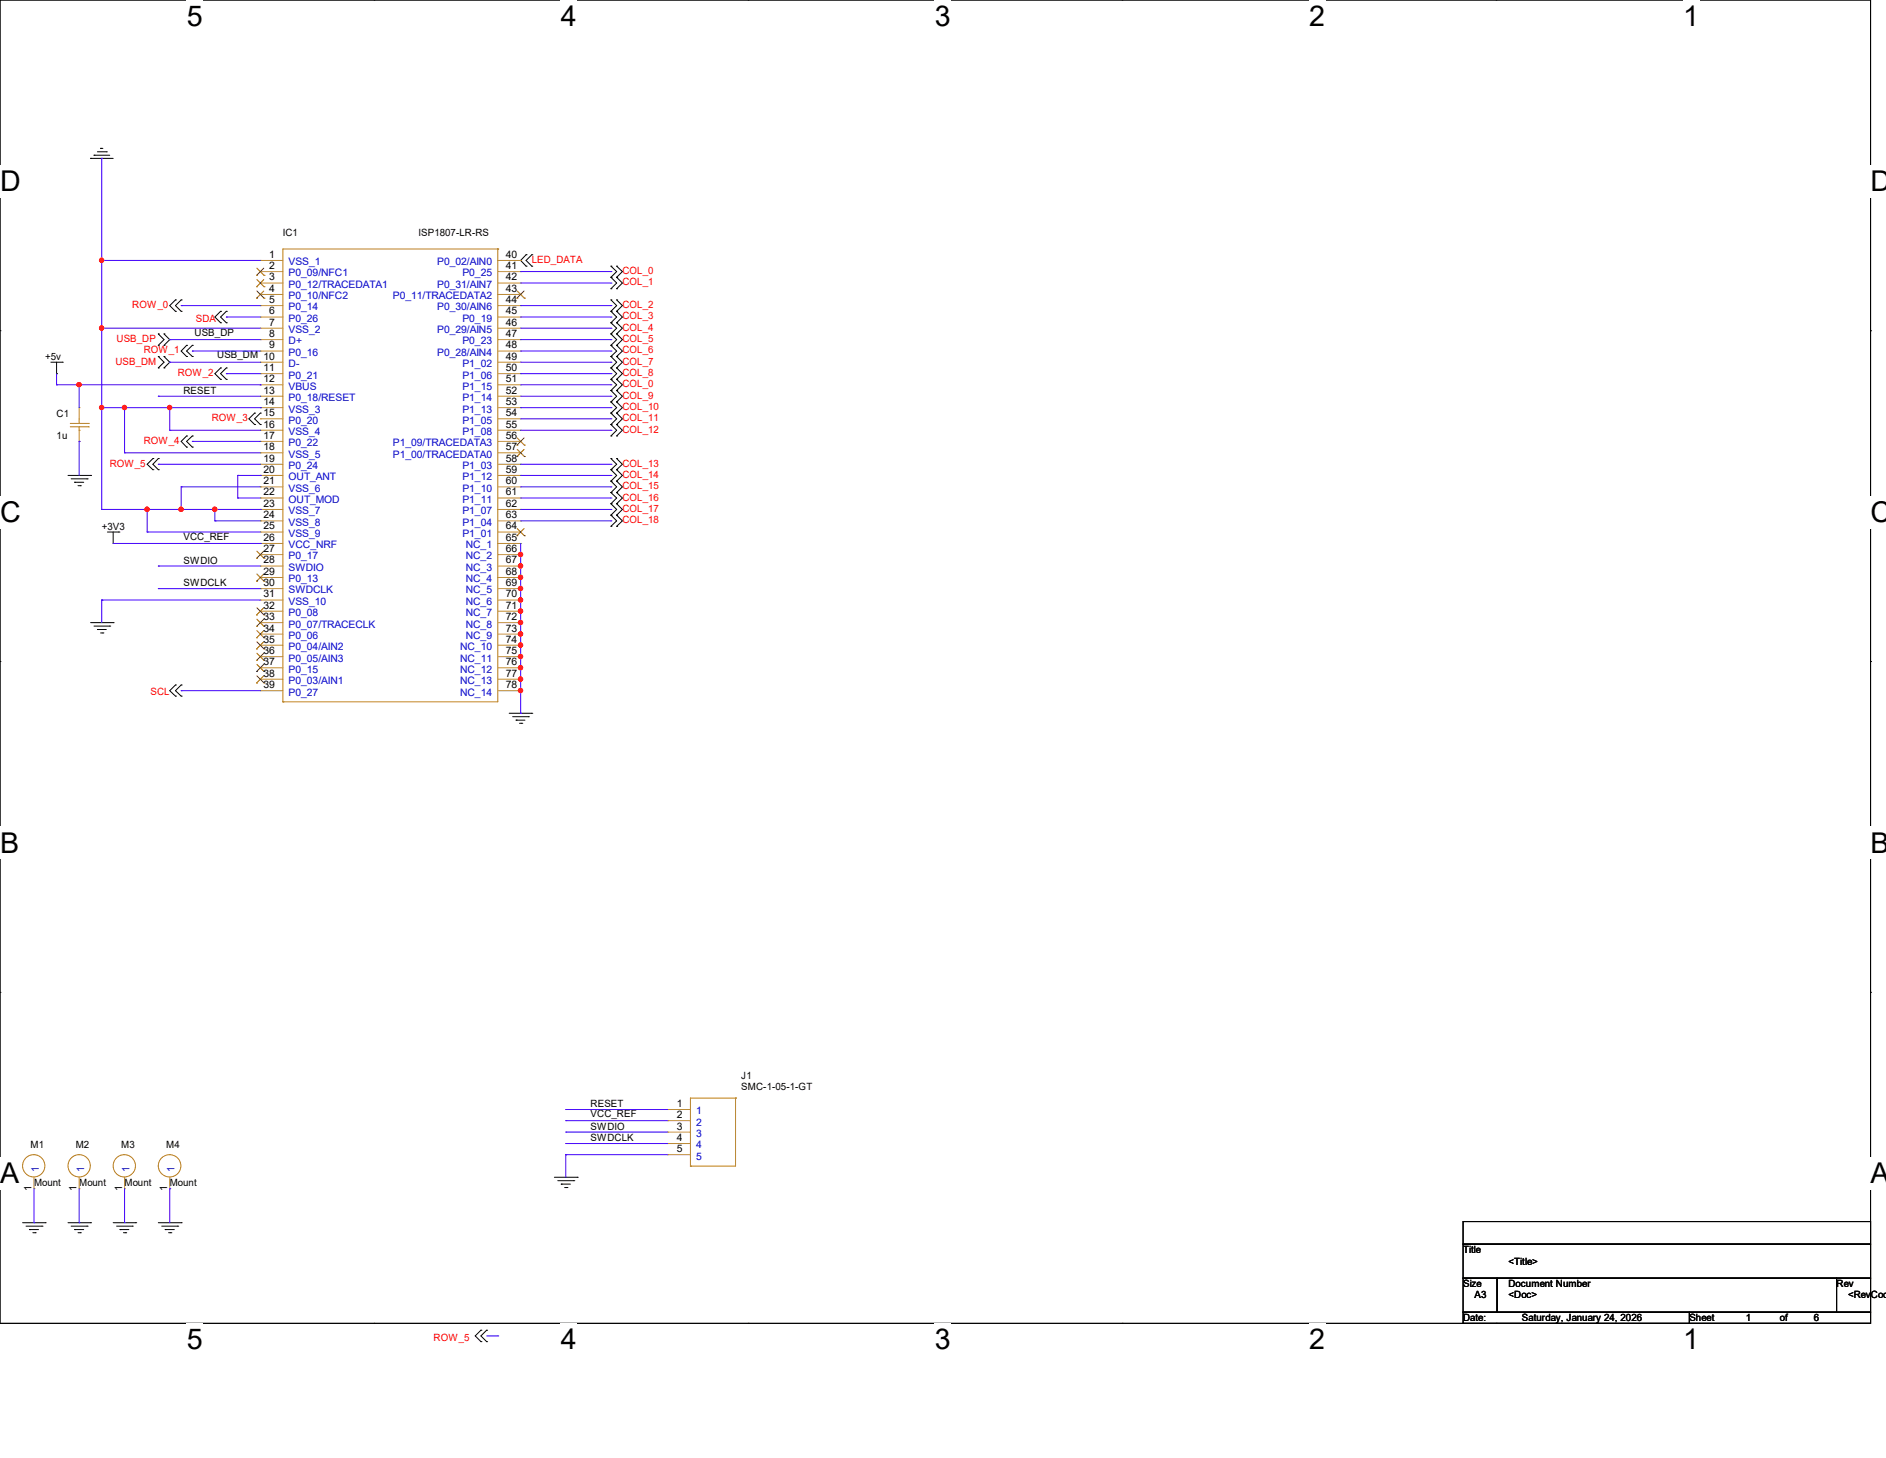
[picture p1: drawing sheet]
<svg xmlns="http://www.w3.org/2000/svg" width="279mm" height="216mm" viewBox="0 0 279 216" stroke-linecap="round" stroke-linejoin="round" font-family="sans-serif">
<path d="M0 0h277.1v196h-277.1z" fill="none" stroke="#000" stroke-width=".15"/>
<g fill="#fff">
<path d="M27.7 0h2.4v4.7h-2.4z"/>
<path d="M27.7 196h2.4v4.7h-2.4z"/>
</g>
<path d="M55.4 0h.1M55.4 196h.1" fill="none" stroke="#000" stroke-width=".15"/>
<g fill="#fff">
<path d="M83.1 0h2.4v4.7h-2.4z"/>
<path d="M83.1 196h2.4v4.7h-2.4z"/>
</g>
<path d="M110.8 0h.1M110.8 196h.1" fill="none" stroke="#000" stroke-width=".15"/>
<g fill="#fff">
<path d="M138.5 0h2.4v4.7h-2.4z"/>
<path d="M138.5 196h2.4v4.7h-2.4z"/>
</g>
<path d="M166.2 0h.1M166.2 196h.1" fill="none" stroke="#000" stroke-width=".15"/>
<g fill="#fff">
<path d="M193.9 0h2.4v4.7h-2.4z"/>
<path d="M193.9 196h2.4v4.7h-2.4z"/>
</g>
<path d="M221.7 0h.1M221.7 196h.1" fill="none" stroke="#000" stroke-width=".15"/>
<g fill="#fff">
<path d="M249.3 0h2.4v4.7h-2.4z"/>
<path d="M249.3 196h2.4v4.7h-2.4z"/>
<path d="M0 24.5h3v4.7h-3z"/>
<path d="M277.1 24.5h2.3v4.7h-2.3z"/>
<path d="M0 73.4h3v4.8h-3z"/>
<path d="M277.1 73.4h2.3v4.8h-2.3z"/>
</g>
<path d="M0 49h.1M277.1 49h.1" fill="none" stroke="#000" stroke-width=".15"/>
<g fill="#fff">
<path d="M0 122.4h2.8v4.8h-2.8z"/>
<path d="M277.1 122.4h2.3v4.8h-2.3z"/>
</g>
<path d="M0 98h.1M277.1 98h.1" fill="none" stroke="#000" stroke-width=".15"/>
<g fill="#fff">
<path d="M0 171.4h2.8v4.7h-2.8z"/>
<path d="M277 171.4h2.4v4.7h-2.4z"/>
</g>
<g fill="none" stroke="#000" stroke-width=".15">
<path d="M13.4 23.5h.1M13.4 23.5h3.4M13.9 23h.1M13.9 23h2.4M14.4 22.5h1.3M14.9 22h.1M14.9 22h.3M15.7 22.5h.1M77.9 37.7h.1M77.9 39.4h.1M77.9 37.7l-.8 .9 .8 .8M78.8 39.4h.1"/>
<path d="M78.8 37.7h.1M78.8 37.7l-.9 .9 .9 .8M90.5 39.4h.1M90.5 39.4l.9 .8-.9 .9M91.4 39.4h.1M91.4 39.4l.8 .8-.8 .9M7.5 53.6h1.7M8.4 55.3h.1M8.4 53.6v1.7M9.2 53.6h.1M23.5 49.4h.1M23.5 51.1h.1"/>
<path d="M23.5 52.8h.1M23.5 54.5h.1M23.5 49.4l.8 .9-.8 .8M23.5 52.8l.8 .8-.8 .9M24.3 51.1h.1M24.3 49.4h.1M24.3 54.5h.1M24.3 52.8h.1M24.3 52.8l.8 .8-.8 .9M24.3 49.4l.8 .9-.8 .8M26 44.4h.1M26 46.1h.1"/>
<path d="M26 44.4l-.9 .9 .9 .8M26.8 44.4h.1M26.8 46.1h.1M26.8 44.4l-.8 .9 .8 .8M27.6 51.1h.1M27.6 52.8h.1M27.6 51.1l-.8 .9 .8 .8M28.5 51.1h.1M28.5 52.8h.1M28.5 51.1l-.9 .9 .9 .8M32.7 46.1h.1M32.7 47.8h.1"/>
<path d="M32.7 54.5h.1M32.7 56.2h.1M32.7 46.1l-.9 .8 .9 .9M32.7 54.5l-.9 .8 .9 .9M33.5 46.1h.1M33.5 47.8h.1M33.5 54.5h.1M33.5 56.2h.1M33.5 46.1l-.8 .8 .8 .9M33.5 54.5l-.8 .8 .8 .9M90.5 41.1h.1M90.5 42.8h.1"/>
<path d="M90.5 46.1h.1M90.5 44.4h.1M90.5 47.8h.1M90.5 49.4h.1M90.5 51.1h.1M90.5 52.8h.1M90.5 54.5h.1M90.5 56.2h.1M90.5 57.8h.1M90.5 59.5h.1M90.5 41.1l.9 .8-.9 .9M90.5 44.4l.9 .9-.9 .8"/>
<path d="M90.5 46.1l.9 .8-.9 .9M90.5 47.8l.9 .8-.9 .8M90.5 49.4l.9 .9-.9 .8M90.5 51.1l.9 .9-.9 .8M90.5 52.8l.9 .8-.9 .9M90.5 54.5l.9 .8-.9 .9M90.5 56.2l.9 .8-.9 .8M90.5 57.8l.9 .9-.9 .8M90.5 59.5l.9 .9-.9 .8M91.4 41.1h.1M91.4 42.8h.1M91.4 46.1h.1"/>
<path d="M91.4 44.4h.1M91.4 47.8h.1M91.4 49.4h.1M91.4 51.1h.1M91.4 52.8h.1M91.4 54.5h.1M91.4 56.2h.1M91.4 57.8h.1M91.4 59.5h.1M91.4 41.1l.8 .8-.8 .9M91.4 44.4l.8 .9-.8 .8M91.4 46.1l.8 .8-.8 .9"/>
<path d="M91.4 47.8l.8 .8-.8 .8M91.4 49.4l.8 .9-.8 .8M91.4 51.1l.8 .9-.8 .8M91.4 52.8l.8 .8-.8 .9M91.4 54.5l.8 .8-.8 .9M91.4 56.2l.8 .8-.8 .8M91.4 57.8l.8 .9-.8 .8M91.4 59.5l.8 .9-.8 .8M10.1 70.4h3.3M10.5 70.9h2.4M11 71.4h.1M11 71.4h1.4"/>
<path d="M11.6 71.9h.3M11.9 71.9h.1M12.9 70.9h.1M13.4 70.4h.1M15.9 78.8h1.7M16.8 78.8v1.7M17.6 78.8h.1M22.6 67.9h.1M22.6 69.6h.1M22.6 67.9l-.8 .8 .8 .9M23.5 67.9h.1M23.5 69.6h.1"/>
<path d="M23.5 67.9l-.9 .8 .9 .9M27.6 64.6h.1M27.6 66.2h.1M27.6 64.6l-.8 .8 .8 .8M28.5 64.6h.1M28.5 66.2h.1M28.5 64.6l-.9 .8 .9 .8M37.7 61.2h.1M37.7 62.9h.1M37.7 61.2l-.8 .8 .8 .9M38.6 61.2h.1M38.6 62.9h.1"/>
<path d="M38.6 61.2l-.9 .8 .9 .9M90.5 61.2h.1M90.5 62.9h.1M90.5 64.6h.1M90.5 69.6h.1M90.5 67.9h.1M90.5 71.2h.1M90.5 72.9h.1M90.5 74.6h.1M90.5 76.3h.1M90.5 77.9h.1M90.5 61.2l.9 .8-.9 .9"/>
<path d="M90.5 62.9l.9 .8-.9 .9M90.5 67.9l.9 .8-.9 .9M90.5 69.6l.9 .8-.9 .8M90.5 71.2l.9 .9-.9 .8M90.5 72.9l.9 .8-.9 .9M90.5 74.6l.9 .8-.9 .9M90.5 76.3l.9 .8-.9 .8M91.4 61.2h.1M91.4 62.9h.1M91.4 64.6h.1M91.4 69.6h.1M91.4 67.9h.1"/>
<path d="M91.4 71.2h.1M91.4 72.9h.1M91.4 74.6h.1M91.4 76.3h.1M91.4 77.9h.1M91.4 61.2l.8 .8-.8 .9M91.4 62.9l.8 .8-.8 .9M91.4 67.9l.8 .8-.8 .9M91.4 69.6l.8 .8-.8 .8M91.4 71.2l.8 .9-.8 .8M91.4 72.9l.8 .8-.8 .9M91.4 74.6l.8 .8-.8 .9"/>
<path d="M91.4 76.3l.8 .8-.8 .8M13.4 92.2h3.4M13.9 92.7h2.4M14.4 93.2h.1M14.4 93.2h1.3M14.9 93.7h.3M15.2 93.7h.1M16.3 92.7h.1M16.8 92.2h.1M16.8 80.5h.1M26 101.4h.1M26 103.1h.1"/>
<path d="M26 101.4l-.9 .9 .9 .8M26.8 101.4h.1M26.8 103.1h.1M26.8 101.4l-.8 .9 .8 .8M75.4 105.6h3.4M75.9 106.1h2.4M76.5 106.6h.1M76.5 106.6h1.3M77 107.1h.3M77.3 107.1h.1M78.3 106.1h.1M78.8 105.6h.1"/>
<path d="M0 146.9h.1M277.1 146.9h.1M82.1 174.3h3.4M82.6 174.8h2.4M83.1 175.3h.1M83.1 175.3h1.4M83.7 175.9h.3M84 175.9h.1M85 174.8h.1M85.5 174.3h.1M3.3 181.1h3.4M3.9 181.6h2.3"/>
<path d="M4.4 182.1h.1M4.4 182.1h1.3M4.9 182.5h.3M5.2 182.5h.1M6.2 181.6h.1M6.7 181.1h.1M10.1 181.1h3.3M10.5 181.6h2.4M11 182.1h.1M11 182.1h1.4M11.6 182.5h.3M11.9 182.5h.1"/>
<path d="M12.9 181.6h.1M13.4 181.1h.1M16.8 181.1h3.3M17.3 181.6h2.3M17.8 182.1h.1M17.8 182.1h1.3M18.3 182.5h.3M18.6 182.5h.1M19.6 181.6h.1M20.1 181.1h.1M23.5 181.1h3.3M24 181.6h2.3"/>
<path d="M24.5 182.1h.1M24.5 182.1h1.3M25 182.5h.3M25.3 182.5h.1M26.3 181.6h.1M26.8 181.1h.1M71.2 197h.1M71.2 198.7h.1M71.2 197l-.8 .8 .8 .9M72.1 197h.1M72.1 198.7h.1M72.1 197l-.9 .8 .9 .9"/>
<path d="M216.7 180.9h60.4v3.3h-60.4zM216.7 184.2h60.4v5.1h-60.4zM216.7 189.3h5.1v5h-5.1zM216.7 194.3h33.6v1.7h-33.6zM221.8 189.3h50.3v5h-50.3zM250.3 194.3h26.8v1.7h-26.8zM272.1 189.3h5v5h-5z"/>
</g>
<g fill="none" stroke="#cc8006" stroke-width=".15">
<path d="M73.7 36.9h.1M73.7 36.9h-31.8v67M73.7 36.9v67h-31.8M10.4 62.7h2.7M10.4 63.2h2.7M11.7 63.7h.1M11.7 62.7h.1M11.7 62v.7M11.7 63.2v.5M13.1 62.7h.1M13.1 63.2h.1M41.9 103.9h.1"/>
<path d="M102.3 172.7h.1M109 162.6h.1M109 162.6h-6.7v10.1M109 162.6v10.1h-6.7"/>
<circle cx="5" cy="172.6" r="1.65"/>
<circle cx="11.7" cy="172.6" r="1.65"/>
<circle cx="18.4" cy="172.6" r="1.65"/>
<circle cx="25.1" cy="172.6" r="1.66"/>
</g>
<g fill="none" stroke="#a84" stroke-width=".15">
<path d="M38.6 38.6h.1M38.6 38.6h3.3M73.7 38.6h3.4M77.1 38.6h.1M38.6 40.2h.1M38.6 41.9h.1M38.6 43.6h.1M38.6 45.3h.1M38.6 46.9h.1M38.6 48.6h.1M38.6 50.3h.1M38.6 52h.1"/>
<path d="M38.6 53.6h.1M38.6 55.3h.1M38.6 57h.1M38.6 58.7h.1M38.6 40.2h3.3M38.6 41.9h3.3M38.6 43.6h3.3M38.6 45.3h3.3M38.6 46.9h3.3M38.6 48.6h3.3M38.6 50.3h3.3M38.6 52h3.3"/>
<path d="M38.6 53.6h3.3M38.6 55.3h3.3M38.6 57h3.3M38.6 58.7h3.3M73.7 40.2h3.4M73.7 41.9h3.4M73.7 43.6h3.4M73.7 45.3h3.4M73.7 46.9h3.4M73.7 48.6h3.4M73.7 50.3h3.4M73.7 52h3.4"/>
<path d="M73.7 53.6h3.4M73.7 55.3h3.4M73.7 57h3.4M73.7 58.7h3.4M77.1 40.2h.1M77.1 41.9h.1M77.1 43.6h.1M77.1 45.3h.1M77.1 46.9h.1M77.1 48.6h.1M77.1 50.3h.1M77.1 52h.1"/>
<path d="M77.1 53.6h.1M77.1 55.3h.1M77.1 57h.1M77.1 58.7h.1M11.7 60.4h.1M11.7 65.4h.1M11.7 60.4v1.6M11.7 63.7v1.7M38.6 60.4h.1M38.6 62h.1M38.6 63.7h.1M38.6 65.4h.1"/>
<path d="M38.6 67.1h.1M38.6 68.7h.1M38.6 70.4h.1M38.6 72.1h.1M38.6 73.7h.1M38.6 75.4h.1M38.6 77.1h.1M38.6 78.8h.1M38.6 60.4h3.3M38.6 62h3.3M38.6 63.7h3.3M38.6 65.4h3.3"/>
<path d="M38.6 67.1h3.3M38.6 68.7h3.3M38.6 70.4h3.3M38.6 72.1h3.3M38.6 73.7h3.3M38.6 75.4h3.3M38.6 77.1h3.3M38.6 78.8h3.3M73.7 60.4h3.4M73.7 62h3.4M73.7 63.7h3.4M73.7 65.4h3.4"/>
<path d="M73.7 67.1h3.4M73.7 68.7h3.4M73.7 70.4h3.4M73.7 72.1h3.4M73.7 73.7h3.4M73.7 75.4h3.4M73.7 77.1h3.4M73.7 78.8h3.4M77.1 60.4h.1M77.1 62h.1M77.1 63.7h.1M77.1 65.4h.1"/>
<path d="M77.1 67.1h.1M77.1 68.7h.1M77.1 70.4h.1M77.1 72.1h.1M77.1 73.7h.1M77.1 75.4h.1M77.1 77.1h.1M77.1 78.8h.1M38.6 80.5h.1M38.6 82.1h.1M38.6 83.8h.1M38.6 85.5h.1"/>
<path d="M38.6 87.2h.1M38.6 88.9h.1M38.6 90.5h.1M38.6 92.2h.1M38.6 93.9h.1M38.6 95.5h.1M38.6 97.2h.1M38.6 98.9h.1M38.6 80.5h3.3M38.6 82.1h3.3M38.6 83.8h3.3M38.6 85.5h3.3"/>
<path d="M38.6 87.2h3.3M38.6 88.9h3.3M38.6 90.5h3.3M38.6 92.2h3.3M38.6 93.9h3.3M38.6 95.5h3.3M38.6 97.2h3.3M38.6 98.9h3.3M73.7 80.5h3.4M73.7 82.1h3.4M73.7 83.8h3.4M73.7 85.5h3.4"/>
<path d="M73.7 87.2h3.4M73.7 88.9h3.4M73.7 90.5h3.4M73.7 92.2h3.4M73.7 93.9h3.4M73.7 95.5h3.4M73.7 97.2h3.4M73.7 98.9h3.4M77.1 80.5h.1M77.1 82.1h.1M77.1 83.8h.1M77.1 85.5h.1"/>
<path d="M77.1 87.2h.1M77.1 88.9h.1M77.1 90.5h.1M77.1 92.2h.1M77.1 93.9h.1M77.1 95.5h.1M77.1 97.2h.1M77.1 98.9h.1M38.6 100.6h.1M38.6 102.3h.1M38.6 100.6h3.3M38.6 102.3h3.3"/>
<path d="M73.7 100.6h3.4M73.7 102.3h3.4M77.1 100.6h.1M77.1 102.3h.1M5 176h.1M5 174.3v1.7M11.7 176h.1M11.7 174.3v1.7M18.5 176h.1M18.5 174.3v1.7M25.1 176h.1M25.1 174.3v1.7"/>
<path d="M98.9 164.3h.1M98.9 165.9h.1M98.9 167.6h.1M98.9 169.3h.1M98.9 171h.1M98.9 164.3h3.4M98.9 165.9h3.4M98.9 167.6h3.4M98.9 169.3h3.4M98.9 171h3.4"/>
</g>
<g fill="none" stroke="#804000" stroke-width=".15">
<path d="M38.1 39.7l1 1.1M39.1 39.7l-1.1 1.1M38 40.8h.1M38 42.5h.1M38 44.2h.1M38.1 41.4l1 1.1M38.1 43.1l1 1.1M39.1 41.4l-1.1 1.1M39.1 43.1l-1.1 1.1M39.1 40.8h.1M39.1 42.5h.1M39.1 44.2h.1"/>
<path d="M76.6 44.2h.1M76.6 43.1l1.1 1.1M77.6 43.1l-1 1.1M77.7 44.2h.1M76.6 65.9h.1M76.6 67.6h.1M76.6 79.3h.1M76.6 64.9l1.1 1M76.6 66.5l1.1 1.1M76.6 78.3l1.1 1M77.6 64.9l-1 1M77.6 66.5l-1 1.1"/>
<path d="M77.6 78.3l-1 1M77.7 65.9h.1M77.7 67.6h.1M77.7 79.3h.1M38 82.7h.1M38 86.1h.1M38 91.1h.1M38 92.8h.1M38 94.4h.1M38 96.1h.1M38 97.8h.1M38 99.4h.1"/>
<path d="M38.1 81.6l1 1.1M38.1 85l1 1.1M38.1 90l1 1.1M38.1 91.7l1 1.1M38.1 93.4l1 1M38.1 95l1 1.1M38.1 96.7l1 1.1M38.1 98.4l1 1M39.1 81.6l-1.1 1.1M39.1 85l-1.1 1.1M39.1 90l-1.1 1.1M39.1 91.7l-1.1 1.1"/>
<path d="M39.1 93.4l-1.1 1M39.1 95l-1.1 1.1M39.1 96.7l-1.1 1.1M39.1 98.4l-1.1 1M39.1 82.7h.1M39.1 86.1h.1M39.1 91.1h.1M39.1 92.8h.1M39.1 94.4h.1M39.1 96.1h.1M39.1 97.8h.1M39.1 99.4h.1"/>
<path d="M38 101.1h.1M38.1 100.1l1 1M39.1 100.1l-1.1 1M39.1 101.1h.1"/>
</g>
<g fill="none" stroke="#4200ff" stroke-width=".15">
<path d="M15.1 23.5h.1M15.1 38.6h.1M15.1 23.5v51.9M15.1 38.6h23.5M8.4 57h.1M8.4 57h30.2M8.4 55.3v1.7M11.7 57h.1M11.7 57v3.4M15.1 48.6h.1M15.1 48.6h23.5M23.5 58.7h.1"/>
<path d="M23.5 58.7h15.1M25.1 53.6h.1M25.1 50.3h.1M25.1 53.6h13.5M25.1 50.3h13.5M26.8 45.3h.1M26.8 45.3h11.8M28.5 52h.1M28.5 52h10.1M33.5 46.9h.1M33.5 55.3h.1M33.5 46.9h5.1"/>
<path d="M33.5 55.3h5.1M38.6 57h.1M77.1 48.6h13.4M77.1 53.6h13.4M77.1 50.3h13.4M77.1 58.7h13.4M77.1 57h13.4M77.1 46.9h13.4M77.1 45.3h13.4M77.1 52h13.4M77.1 55.3h13.4M77.1 40.2h13.4"/>
<path d="M77.1 41.9h13.4M90.5 40.2h.1M90.5 41.9h.1M90.5 45.3h.1M90.5 46.9h.1M90.5 48.6h.1M90.5 50.3h.1M90.5 52h.1M90.5 53.6h.1M90.5 55.3h.1M90.5 57h.1M90.5 58.7h.1"/>
<path d="M11.7 65.4h.1M11.7 65.4v5M15.1 60.4h.1M15.1 75.4h.1M15.1 60.4h23.5M15.1 75.4h23.5M18.5 60.4h.1M18.5 67.1h.1M18.5 67.1h20.1M18.5 60.4v6.7M21.8 75.4h.1M21.8 78.8h.1"/>
<path d="M21.8 78.8h16.8M21.8 75.4v3.4M23.5 68.7h.1M23.5 68.7h15.1M25.1 63.7h.1M25.1 60.4h.1M25.1 63.7h13.5M25.1 60.4v3.3M26.8 72.1h.1M26.8 75.4h.1M26.8 72.1h11.8M26.8 72.1v3.3"/>
<path d="M28.5 65.4h.1M28.5 65.4h10.1M31.8 77.1h.1M31.8 75.4h.1M31.8 77.1h6.8M31.8 75.4v1.7M35.2 73.7h.1M35.2 70.4h.1M35.2 73.7h3.4M35.2 70.4v3.3M35.2 70.4h3.4M38.6 60.4h.1"/>
<path d="M38.6 75.4h.1M38.6 70.4h.1M77.1 60.4h13.4M77.1 75.4h13.4M77.1 63.7h13.4M77.1 77.1h13.4M77.1 72.1h13.4M77.1 73.7h13.4M77.1 70.4h13.4M77.1 68.7h13.4M77.1 62h13.4M90.5 60.4h.1"/>
<path d="M90.5 62h.1M90.5 63.7h.1M90.5 68.7h.1M90.5 70.4h.1M90.5 72.1h.1M90.5 73.7h.1M90.5 75.4h.1M90.5 77.1h.1M15.1 88.9h.1M15.1 88.9v3.3M15.1 88.9h23.5M16.8 80.5h21.8"/>
<path d="M23.5 87.2h.1M23.5 83.8h.1M23.5 87.2h15.1M23.5 83.8h15.1M38.6 80.5h.1M77.1 82.1h.1M77.1 83.8h.1M77.1 85.5h.1M77.1 87.2h.1M77.1 88.9h.1M77.1 90.5h.1M77.1 92.2h.1"/>
<path d="M77.1 93.9h.1M77.1 95.5h.1M77.1 97.2h.1M77.1 98.9h.1M77.1 80.5v25.1M26.8 102.3h.1M26.8 102.3h11.8M77.1 100.6h.1M77.1 102.3h.1M77.1 105.6h.1M5 176v5.1M11.7 176v5.1"/>
<path d="M18.5 176v5.1M25.1 176h.1M25.1 176v5.1M83.8 164.3h.1M83.8 165.9h.1M83.8 167.6h.1M83.8 169.3h.1M83.8 171h.1M83.8 164.3h15.1M83.8 165.9h15.1M83.8 167.6h15.1M83.8 169.3h15.1"/>
<path d="M83.8 171h15.1M83.8 171v3.3M5 181.1h.1M11.7 181.1h.1M18.5 181.1h.1M72.1 197.8h1.6M73.7 197.8h.1"/>
</g>
<g fill="#f00" stroke="#f00" stroke-width=".15">
<circle cx="15" cy="38.5" r=".32"/>
<circle cx="18.4" cy="60.3" r=".32"/>
<circle cx="21.8" cy="75.4" r=".32"/>
<circle cx="25.1" cy="60.3" r=".32"/>
<circle cx="31.8" cy="75.4" r=".32"/>
<circle cx="26.8" cy="75.4" r=".32"/>
<circle cx="15" cy="48.6" r=".32"/>
<circle cx="15" cy="60.3" r=".32"/>
<circle cx="77.1" cy="82.1" r=".32"/>
<circle cx="77.1" cy="83.8" r=".32"/>
<circle cx="77.1" cy="85.5" r=".32"/>
<circle cx="77.1" cy="87.1" r=".32"/>
<circle cx="77.1" cy="88.8" r=".32"/>
<circle cx="77.1" cy="90.5" r=".32"/>
<circle cx="77.1" cy="92.2" r=".32"/>
<circle cx="77.1" cy="93.9" r=".32"/>
<circle cx="77.1" cy="95.5" r=".32"/>
<circle cx="77.1" cy="97.2" r=".32"/>
<circle cx="77.1" cy="98.9" r=".32"/>
<circle cx="77.1" cy="100.6" r=".32"/>
<circle cx="77.1" cy="102.3" r=".32"/>
<circle cx="11.7" cy="57" r=".32"/>
</g>
<g font-size="4.2">
<text x="27.7" y="3.8">5</text>
<text x="83.1" y="3.8">4</text>
<text x="138.5" y="3.8">3</text>
<text x="193.9" y="3.8">2</text>
<text x="249.3" y="3.8">1</text>
<text x="0" y="28.3">D</text>
<text x="277.1" y="28.3">D</text>
<text x="0" y="77.3">C</text>
<text x="277.1" y="77.3">C</text>
<text x="0" y="126.2">B</text>
<text x="277.1" y="126.2">B</text>
<text x="0" y="175.2">A</text>
<text x="277.1" y="175.2">A</text>
<text x="27.7" y="199.8">5</text>
<text x="83.1" y="199.8">4</text>
<text x="138.5" y="199.8">3</text>
<text x="193.9" y="199.8">2</text>
<text x="249.3" y="199.8">1</text>
</g>
<g font-size="1.5">
<text x="41.9" y="34.9">IC1</text>
<text x="62" y="34.9">ISP1807-LR-RS</text>
<text x="39.9" y="38.2">1</text>
<text x="39.9" y="39.8">2</text>
<text x="39.9" y="41.5">3</text>
<text x="74.9" y="38.2">40</text>
<text x="74.9" y="39.8">41</text>
<text x="74.9" y="41.5">42</text>
<text x="39.9" y="43.2">4</text>
<text x="39.9" y="44.9">5</text>
<text x="39.9" y="46.6">6</text>
<text x="74.9" y="43.2">43</text>
<text x="74.9" y="44.9">44</text>
<text x="74.9" y="46.6">45</text>
<text x="6.7" y="53.3">+5v</text>
<text x="28.8" y="49.7">USB_DP</text>
<text x="32.2" y="53.1">USB_DM 10</text>
<text x="39.9" y="48.2">7</text>
<text x="39.9" y="49.9">8</text>
<text x="39.9" y="51.6">9</text>
<text x="74.9" y="48.2">46</text>
<text x="74.9" y="49.9">47</text>
<text x="74.9" y="51.6">48</text>
<text x="74.9" y="53.3">49</text>
<text x="27.2" y="58.3">RESET</text>
<text x="39" y="54.9">11</text>
<text x="39" y="56.6">12</text>
<text x="39" y="58.3">13</text>
<text x="39" y="60">14</text>
<text x="74.9" y="54.9">50</text>
<text x="74.9" y="56.6">51</text>
<text x="74.9" y="58.3">52</text>
<text x="74.9" y="60">53</text>
<text x="8.4" y="65.1">1u</text>
<text x="8.4" y="61.7">C1</text>
<text x="39" y="61.6">15</text>
<text x="39" y="63.3">16</text>
<text x="39" y="65">17</text>
<text x="74.9" y="61.6">54</text>
<text x="74.9" y="63.3">55</text>
<text x="74.9" y="65">56</text>
<text x="39" y="66.7">18</text>
<text x="39" y="68.4">19</text>
<text x="39" y="70">20</text>
<text x="39" y="71.7">21</text>
<text x="74.9" y="66.7">57</text>
<text x="74.9" y="68.4">58</text>
<text x="74.9" y="70">59</text>
<text x="74.9" y="71.7">60</text>
<text x="39" y="73.4">22</text>
<text x="39" y="75.1">23</text>
<text x="39" y="76.8">24</text>
<text x="74.9" y="73.4">61</text>
<text x="74.9" y="75.1">62</text>
<text x="74.9" y="76.8">63</text>
<text x="15.1" y="78.5">+3V3</text>
<text x="27.2" y="83.5">SWDIO</text>
<text x="27.2" y="79.9">VCC_REF</text>
<text x="39" y="78.4">25</text>
<text x="39" y="80.1">26</text>
<text x="39" y="81.7">27</text>
<text x="39" y="83.4">28</text>
<text x="74.9" y="78.4">64</text>
<text x="74.9" y="80.1">65</text>
<text x="74.9" y="81.7">66</text>
<text x="74.9" y="83.4">67</text>
<text x="27.2" y="86.8">SWDCLK</text>
<text x="39" y="85.1">29</text>
<text x="39" y="86.8">30</text>
<text x="39" y="88.5">31</text>
<text x="74.9" y="85.1">68</text>
<text x="74.9" y="86.8">69</text>
<text x="74.9" y="88.5">70</text>
<text x="39" y="90.1">32</text>
<text x="39" y="91.8">33</text>
<text x="39" y="93.5">34</text>
<text x="39" y="95.2">35</text>
<text x="74.9" y="90.1">71</text>
<text x="74.9" y="91.8">72</text>
<text x="74.9" y="93.5">73</text>
<text x="74.9" y="95.2">74</text>
<text x="39" y="96.9">36</text>
<text x="39" y="98.5">37</text>
<text x="39" y="100.2">38</text>
<text x="39" y="101.9">39</text>
<text x="74.9" y="96.9">75</text>
<text x="74.9" y="98.5">76</text>
<text x="74.9" y="100.2">77</text>
<text x="74.9" y="101.9">78</text>
<text x="109.8" y="159.8">J1</text>
<text x="109.8" y="161.5">SMC-1-05-1-GT</text>
<text x="87.5" y="164">RESET</text>
<text x="87.5" y="165.4">VCC_REF</text>
<text x="87.5" y="167.3">SWDIO</text>
<text x="100.2" y="163.9">1</text>
<text x="100.2" y="165.6">2</text>
<text x="100.2" y="167.3">3</text>
<text x="4.5" y="170">M1</text>
<text x="11.2" y="170">M2</text>
<text x="17.9" y="170">M3</text>
<text x="24.6" y="170">M4</text>
<text x="87.5" y="169">SWDCLK</text>
<text x="100.2" y="169">4</text>
<text x="100.2" y="170.6">5</text>
<text x="4.7" y="176.4" transform="rotate(-90 4.7 176.4)">1</text>
<text x="5" y="175.7">Mount</text>
<text x="11.3" y="176.4" transform="rotate(-90 11.3 176.4)">1</text>
<text x="11.7" y="175.7">Mount</text>
<text x="18.1" y="176.4" transform="rotate(-90 18.1 176.4)">1</text>
<text x="18.5" y="175.7">Mount</text>
<text x="24.8" y="176.4" transform="rotate(-90 24.8 176.4)">1</text>
<text x="25.1" y="175.7">Mount</text>
<text x="216.7" y="185.6">Title</text>
<text x="216.7" y="190.6">Size</text>
<text x="223.5" y="187.3">&lt;Title&gt;</text>
<text x="223.5" y="190.6">Document Number</text>
<text x="272.1" y="190.6">Rev</text>
<text x="216.7" y="195.7">Date:</text>
<text x="218.4" y="192.3">A3</text>
<text x="223.5" y="192.3">&lt;Doc&gt;</text>
<text x="225.5" y="195.7">Saturday, January 24, 2026</text>
<text x="250.3" y="195.7">Sheet</text>
<text x="258.7" y="195.7">1</text>
<text x="263.7" y="195.7">of</text>
<text x="268.7" y="195.7">6</text>
<text x="273.8" y="192.3">&lt;RevCode</text>
</g>
<g font-size="1.5" fill="#00c">
<text x="42.8" y="39.3">VSS_1</text>
<text x="42.8" y="40.9">P0_09/NFC1</text>
<text x="64.8" y="39.3">P0_02/AIN0</text>
<text x="68.5" y="40.9">P0_25</text>
<text x="42.8" y="42.6">P0_12/TRACEDATA1</text>
<text x="42.8" y="44.3">P0_10/NFC2</text>
<text x="42.8" y="46">P0_14</text>
<text x="42.8" y="47.7">P0_26</text>
<text x="58.2" y="44.3">P0_11/TRACEDATA2</text>
<text x="64.8" y="42.6">P0_31/AIN7</text>
<text x="64.8" y="46">P0_30/AIN6</text>
<text x="68.5" y="47.7">P0_19</text>
<text x="42.8" y="49.3">VSS_2</text>
<text x="42.8" y="51">D+</text>
<text x="42.8" y="52.7">P0_16</text>
<text x="64.8" y="49.3">P0_29/AIN5</text>
<text x="64.8" y="52.7">P0_28/AIN4</text>
<text x="68.5" y="51">P0_23</text>
<text x="42.8" y="54.4">D-</text>
<text x="42.8" y="56">P0_21</text>
<text x="42.8" y="57.7">VBUS</text>
<text x="42.8" y="59.4">P0_18/RESET</text>
<text x="68.5" y="54.4">P1_02</text>
<text x="68.5" y="56">P1_06</text>
<text x="68.5" y="57.7">P1_15</text>
<text x="68.5" y="59.4">P1_14</text>
<text x="42.8" y="61.1">VSS_3</text>
<text x="42.8" y="62.7">P0_20</text>
<text x="42.8" y="64.4">VSS_4</text>
<text x="68.5" y="61.1">P1_13</text>
<text x="68.5" y="62.7">P1_05</text>
<text x="68.5" y="64.4">P1_08</text>
<text x="42.8" y="66.1">P0_22</text>
<text x="42.8" y="67.8">VSS_5</text>
<text x="42.8" y="69.5">P0_24</text>
<text x="42.8" y="71.1">OUT_ANT</text>
<text x="58.2" y="66.1">P1_09/TRACEDATA3</text>
<text x="58.2" y="67.8">P1_00/TRACEDATA0</text>
<text x="68.5" y="69.5">P1_03</text>
<text x="68.5" y="71.1">P1_12</text>
<text x="42.8" y="72.8">VSS_6</text>
<text x="42.8" y="74.5">OUT_MOD</text>
<text x="42.8" y="76.2">VSS_7</text>
<text x="42.8" y="77.9">VSS_8</text>
<text x="68.5" y="72.8">P1_10</text>
<text x="68.5" y="74.5">P1_11</text>
<text x="68.5" y="76.2">P1_07</text>
<text x="68.5" y="77.9">P1_04</text>
<text x="42.8" y="79.5">VSS_9</text>
<text x="42.8" y="81.2">VCC_NRF</text>
<text x="42.8" y="82.8">P0_17</text>
<text x="68.5" y="79.5">P1_01</text>
<text x="69" y="81.2">NC_1</text>
<text x="69" y="82.8">NC_2</text>
<text x="42.8" y="84.5">SWDIO</text>
<text x="42.8" y="86.2">P0_13</text>
<text x="42.8" y="87.9">SWDCLK</text>
<text x="42.8" y="89.6">VSS_10</text>
<text x="69" y="84.5">NC_3</text>
<text x="69" y="86.2">NC_4</text>
<text x="69" y="87.9">NC_5</text>
<text x="69" y="89.6">NC_6</text>
<text x="42.8" y="91.2">P0_08</text>
<text x="42.8" y="92.9">P0_07/TRACECLK</text>
<text x="42.8" y="94.6">P0_06</text>
<text x="69" y="91.2">NC_7</text>
<text x="69" y="92.9">NC_8</text>
<text x="69" y="94.6">NC_9</text>
<text x="42.8" y="96.3">P0_04/AIN2</text>
<text x="42.8" y="98">P0_05/AIN3</text>
<text x="42.8" y="99.6">P0_15</text>
<text x="42.8" y="101.3">P0_03/AIN1</text>
<text x="68.2" y="96.3">NC_10</text>
<text x="68.2" y="98">NC_11</text>
<text x="68.2" y="99.6">NC_12</text>
<text x="68.2" y="101.3">NC_13</text>
<text x="42.8" y="103">P0_27</text>
<text x="68.2" y="103">NC_14</text>
<text x="103.1" y="165">1</text>
<text x="103.1" y="166.7">2</text>
<text x="5.8" y="173.5" transform="rotate(-90 5.8 173.5)">1</text>
<text x="12.4" y="173.5" transform="rotate(-90 12.4 173.5)">1</text>
<text x="19.2" y="173.5" transform="rotate(-90 19.2 173.5)">1</text>
<text x="25.9" y="173.5" transform="rotate(-90 25.9 173.5)">1</text>
<text x="103.1" y="168.4">3</text>
<text x="103.1" y="170.1">4</text>
<text x="103.1" y="171.7">5</text>
</g>
<g font-size="1.5" fill="#f00">
<text x="78.8" y="38.9">LED_DATA</text>
<text x="92.2" y="40.6">COL_0</text>
<text x="19.6" y="45.6">ROW_0</text>
<text x="29" y="47.6">SDA</text>
<text x="92.2" y="42.2">COL_1</text>
<text x="92.2" y="45.6">COL_2</text>
<text x="92.2" y="47.3">COL_3</text>
<text x="17.1" y="54">USB_DM</text>
<text x="17.3" y="50.6">USB_DP</text>
<text x="21.3" y="52.3">ROW_1</text>
<text x="92.2" y="49">COL_4</text>
<text x="92.2" y="50.6">COL_5</text>
<text x="92.2" y="52.3">COL_6</text>
<text x="92.2" y="54">COL_7</text>
<text x="26.3" y="55.7">ROW_2</text>
<text x="92.2" y="55.7">COL_8</text>
<text x="92.2" y="57.4">COL_0</text>
<text x="92.2" y="59">COL_9</text>
<text x="21.3" y="65.7">ROW_4</text>
<text x="31.4" y="62.4">ROW_3</text>
<text x="92.2" y="60.7">COL_10</text>
<text x="92.2" y="62.4">COL_11</text>
<text x="92.2" y="64.1">COL_12</text>
<text x="16.3" y="69.1">ROW_5</text>
<text x="92.2" y="69.1">COL_13</text>
<text x="92.2" y="70.7">COL_14</text>
<text x="92.2" y="72.4">COL_15</text>
<text x="92.2" y="74.1">COL_16</text>
<text x="92.2" y="75.8">COL_17</text>
<text x="92.2" y="77.5">COL_18</text>
<text x="22.3" y="103">SCL</text>
<text x="64.2" y="198.5">ROW_5</text>
</g>
</svg>
